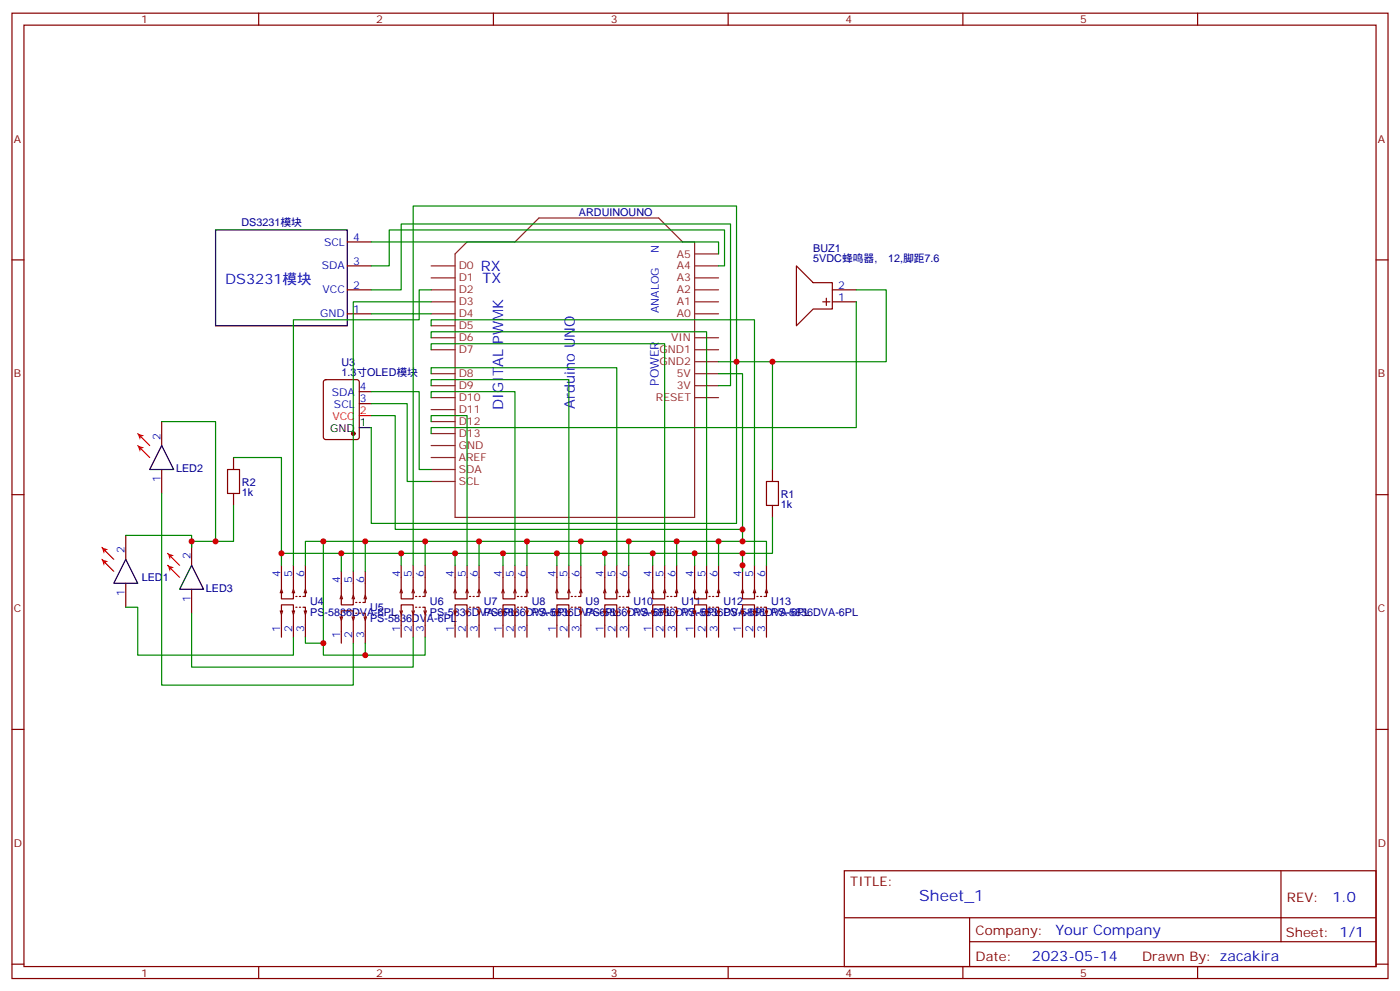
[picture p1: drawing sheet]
<svg xmlns="http://www.w3.org/2000/svg" width="412mm" height="292mm" viewBox="0 0 412 292" stroke-linecap="round" stroke-linejoin="round" font-family="sans-serif">
<g fill="none" stroke="#870000" stroke-width=".35">
<path d="M3.5 3.9h405.4v284.3h-405.4zM7.1 7.4h398.2v277.3h-398.2zM76.2 3.9v3.5M145.3 3.9v3.5M214.5 3.9v3.5M283.6 3.9v3.5M352.8 3.9v3.5M3.5 76.6h3.6M102.3 71.3h7.1M102.3 78.3h7.1M234.6 78.3l4.9 5h5.7v7.7h-5.7l-4.9 5zM405.3 76.6h3.6"/>
<path d="M102.3 85.4h7.1M102.3 92.4h7.1M242.4 88.9h2.1M243.4 87.8v2.2M245.2 85.4h7M245.2 88.9h7M95.5 112l.5-.2h9.1l.7 .5v16.5l-.4 .6-9.4 .1-.7-.5-.1-16.5zM105.8 118.9h3.6M105.8 115.4h3.6M227.5 138.3v3.5M3.5 145.7h3.6M37 157.7v7"/>
<path d="M225.8 141.8h3.5v7.1h-3.5zM227.5 148.9v3.5M405.3 145.7h3.6M37 171.8v7.1M82.5 179.9l.4 1.1M82.9 174.3v2.1h3.5v-2.1M82.9 166.5v7.1l-.4 1M82.9 173.6l.4 1M83.3 179.9l-.4 1.1v6.7M86.1 179.9l.3 1.1M86.4 166.5v7.1l-.3 1M86.4 173.6l.4 1"/>
<path d="M86.8 179.9l-.4 1.1v6.7M87.1 175.7h.4M87.1 178.9h.4M88.2 175.7h.3M88.2 178.9h.3M89.3 178.9h.7v1.4M89.6 179.9l.4 1.1M90 174.3v1.4h-.7M90 166.5v7.1l-.4 1M90 173.6l.3 1M90.3 179.9l-.3 1.1v6.7M100.5 176v2.2h3.6v-2.2"/>
<path d="M100.5 168.3v7l-.3 1.1M100.5 175.3l.4 1.1M104.1 168.3v7l-.4 1.1M104.1 175.3l.3 1.1M104.8 177.4h.3M105.8 177.4h.4M107.6 176v1.4h-.7M107.6 168.3v7l-.4 1.1M107.6 175.3l.3 1.1M117.8 179.9l.4 1.1M118.2 174.3v2.1h3.5v-2.1M118.2 166.5v7.1l-.4 1"/>
<path d="M118.2 173.6l.3 1M118.5 179.9l-.3 1.1v6.7M121.4 179.9l.3 1.1M121.7 166.5v7.1l-.3 1M121.7 173.6l.4 1M122.1 179.9l-.4 1.1v6.7M122.4 175.7h.4M122.4 178.9h.4M123.5 175.7h.3M123.5 178.9h.3M124.5 178.9h.7v1.4M124.9 179.9l.3 1.1"/>
<path d="M125.2 174.3v1.4h-.7M125.2 166.5v7.1l-.3 1M125.2 173.6l.4 1M125.6 179.9l-.4 1.1v6.7M133.7 179.9l.4 1.1M134.1 174.3v2.1h3.5v-2.1M134.1 166.5v7.1l-.4 1M134.1 173.6l.3 1M134.4 179.9l-.3 1.1v6.7M137.2 179.9l.4 1.1M137.6 166.5v7.1l-.4 1M137.6 173.6l.3 1"/>
<path d="M137.9 179.9l-.3 1.1v6.7M138.3 175.7h.3M138.3 178.9h.3M139.3 175.7h.4M139.3 178.9h.4M140.4 178.9h.7v1.4M140.8 179.9l.3 1.1M141.1 174.3v1.4h-.7M141.1 166.5v7.1l-.3 1M141.1 173.6l.4 1M141.5 179.9l-.4 1.1v6.7M147.8 179.9l.4 1.1"/>
<path d="M148.2 174.3v2.1h3.5v-2.1M148.2 166.5v7.1l-.4 1M148.2 173.6l.3 1M148.5 179.9l-.3 1.1v6.7M151.3 179.9l.4 1.1M151.7 166.5v7.1l-.4 1M151.7 173.6l.3 1M152 179.9l-.3 1.1v6.7M152.4 175.7h.4M152.4 178.9h.4M153.5 175.7h.3M153.5 178.9h.3"/>
<path d="M154.5 178.9h.7v1.4M154.9 179.9l.3 1.1M155.2 174.3v1.4h-.7M155.2 166.5v7.1l-.3 1M155.2 173.6l.4 1M155.6 179.9l-.4 1.1v6.7M163.7 179.9l.3 1.1M164 174.3v2.1h3.6v-2.1M164 166.5v7.1l-.3 1M164 173.6l.4 1M164.4 179.9l-.4 1.1v6.7M167.2 179.9l.4 1.1"/>
<path d="M167.6 166.5v7.1l-.4 1M167.6 173.6l.3 1M167.9 179.9l-.3 1.1v6.7M168.3 175.7h.3M168.3 178.9h.3M169.3 175.7h.4M169.3 178.9h.4M170.4 178.9h.7v1.4M170.7 179.9l.4 1.1M171.1 174.3v1.4h-.7M171.1 166.5v7.1l-.4 1M171.1 173.6l.3 1"/>
<path d="M171.4 179.9l-.3 1.1v6.7M177.8 179.9l.4 1.1M178.2 174.3v2.1h3.5v-2.1M178.2 166.5v7.1l-.4 1M178.2 173.6l.3 1M178.5 179.9l-.3 1.1v6.7M181.3 179.9l.4 1.1M181.7 166.5v7.1l-.4 1M181.7 173.6l.3 1M182 179.9l-.3 1.1v6.7M182.4 175.7h.3M182.4 178.9h.3"/>
<path d="M183.4 175.7h.4M183.4 178.9h.4M184.5 178.9h.7v1.4M184.9 179.9l.3 1.1M185.2 174.3v1.4h-.7M185.2 166.5v7.1l-.3 1M185.2 173.6l.4 1M185.6 179.9l-.4 1.1v6.7M191.9 179.9l.4 1.1M192.3 174.3v2.1h3.5v-2.1M192.3 166.5v7.1l-.4 1M192.3 173.6l.3 1"/>
<path d="M192.6 179.9l-.3 1.1v6.7M195.4 179.9l.4 1.1M195.8 166.5v7.1l-.4 1M195.8 173.6l.3 1M196.1 179.9l-.3 1.1v6.7M196.5 175.7h.3M196.5 178.9h.3M197.6 175.7h.3M197.6 178.9h.3M198.6 178.9h.7v1.4M199 179.9l.3 1.1M199.3 174.3v1.4h-.7"/>
<path d="M199.3 166.5v7.1l-.3 1M199.3 173.6l.4 1M199.7 179.9l-.4 1.1v6.7M204.3 179.9l.3 1.1M204.6 174.3v2.1h3.5v-2.1M204.6 166.5v7.1l-.3 1M204.6 173.6l.4 1M205 179.9l-.4 1.1v6.7M207.8 179.9l.3 1.1M208.1 166.5v7.1l-.3 1M208.1 173.6l.4 1M208.5 179.9l-.4 1.1v6.7"/>
<path d="M208.8 175.7h.4M208.8 178.9h.4M209.9 175.7h.4M209.9 178.9h.4M211 178.9h.7v1.4M211.3 179.9l.4 1.1M211.7 174.3v1.4h-.7M211.7 166.5v7.1l-.4 1M211.7 173.6l.3 1M212 179.9l-.3 1.1v6.7M218.4 179.9l.3 1.1M218.7 174.3v2.1h3.5v-2.1"/>
<path d="M218.7 166.5v7.1l-.3 1M218.7 173.6l.4 1M219.1 179.9l-.4 1.1v6.7M221.9 179.9l.3 1.1M222.2 166.5v7.1l-.3 1M222.2 173.6l.4 1M222.6 179.9l-.4 1.1v6.7M223 175.7h.3M223 178.9h.3M224 175.7h.4M224 178.9h.4M225.1 178.9h.7v1.4"/>
<path d="M225.4 179.9l.4 1.1M225.8 174.3v1.4h-.7M225.8 166.5v7.1l-.4 1M225.8 173.6l.3 1M226.1 179.9l-.3 1.1v6.7M82.9 180.3v-2.1h3.5v2.1M100.2 181.7l.3 1M100.5 182v-2.1h3.6v2.1M100.9 181.7l-.4 1v6.7M103.7 181.7l.4 1M104.4 181.7l-.3 1v6.7M104.8 180.6h.3"/>
<path d="M105.8 180.6h.4M106.9 180.6h.7v1.4M107.2 181.7l.4 1M107.9 181.7l-.3 1v6.7M118.2 180.3v-2.1h3.5v2.1M134.1 180.3v-2.1h3.5v2.1M148.2 180.3v-2.1h3.5v2.1M164 180.3v-2.1h3.6v2.1M178.2 180.3v-2.1h3.5v2.1M192.3 180.3v-2.1h3.5v2.1M204.6 180.3v-2.1h3.5v2.1M218.7 180.3v-2.1h3.5v2.1"/>
<path d="M3.5 214.8h3.6M405.3 214.8h3.6M248.7 256.5h156.6v28.2h-156.6zM377.3 256.5v20.9M248.7 270.3h156.5M285.6 277.4h119.6M285.6 270.3v14.1M3.5 284h3.6M76.2 284.7v3.5M145.3 284.7v3.5M214.5 284.7v3.5M283.6 284.7v3.5"/>
<path d="M352.8 284.7v3.5M405.3 284h3.6"/>
</g>
<g fill="none" stroke="#8c2424" stroke-width=".35">
<path d="M127 78.3h7.1M137.6 71.3h14.1l7-7.1h35.3l7.1 7.1h3.5v81.1h-70.5v-77.6zM204.6 78.3h7.1M204.6 74.8h7.1M127 81.8h7.1M127 85.4h7.1M127 88.9h7.1M127 92.4h7.1M127 96h7.1M127 99.5h7.1M204.6 81.8h7.1M204.6 85.4h7.1"/>
<path d="M204.6 88.9h7.1M204.6 92.4h7.1M204.6 99.5h7.1M127 103h7.1M127 110.1h7.1M127 113.6h7.1M127 117.1h7.1M204.6 103h7.1M204.6 110.1h7.1M204.6 113.6h7.1M204.6 117.1h7.1M204.6 106.5h7.1"/>
<path d="M127 120.7h7.1M127 124.2h7.1M127 127.7h7.1M127 131.2h7.1M127 134.8h7.1M127 138.3h7.1M127 141.8h7.1"/>
</g>
<path d="M63.5 67.7h38.8v28.3h-38.8zM105.8 125.9h3.6M37 164.7l3.6 7.1h-7.1z" fill="none" stroke="#000" stroke-width=".35"/>
<circle cx="104.1" cy="127.7" r=".53" fill="#870000" stroke="#870000" stroke-width=".35"/>
<path d="M105.8 122.4h3.6" fill="none" stroke="#f00" stroke-width=".35"/>
<path d="M109.4 71.3h102.3v3.5M109.4 78.3h5.3v-10.6h98.7v10.6h-1.7M109.4 85.4h8.8v-19.4h97v47.6h-3.5M109.4 92.4h12.3v-31.7h95.3v45.8h-5.3M252.2 85.4h8.9v21.1h-44.1v47.7h-107.6v-28.3M252.2 88.9v37h-125.2v1.8M109.4 115.4h14.1v22.9h3.5M109.4 118.9h10.5v22.9h7.1M211.7 110.1h7v45.8h-102.3v-33.5h-7" fill="none" stroke="#008700" stroke-width=".35"/>
<g fill="#f00">
<path d="M30 164.7l1.9 .7-1 .3-.3 .9z"/>
<path d="M30 161.2l1.9 .6-1 .4-.3 .9z"/>
</g>
<g fill="#f00" stroke="#f00" stroke-width=".35">
<path d="M30 164.7l3.5 3.6z"/>
<path d="M30 161.2l3.5 3.5z"/>
</g>
<path d="M47.6 124.2v7M47.6 138.3v7" fill="none" stroke="#870000" stroke-width=".35"/>
<path d="M47.6 131.2l3.6 7.1h-7.1z" fill="none" stroke="#000" stroke-width=".35"/>
<g fill="#f00">
<path d="M40.6 131.2l1.8 .7-.9 .3-.3 .9z"/>
<path d="M40.6 127.7l1.8 .6-.9 .3-.3 1z"/>
</g>
<g fill="#f00" stroke="#f00" stroke-width=".35">
<path d="M40.6 131.2l3.5 3.6z"/>
<path d="M40.6 127.7l3.5 3.5z"/>
</g>
<path d="M56.4 159.5v7M56.4 173.6v7" fill="none" stroke="#870000" stroke-width=".35"/>
<path d="M56.4 166.5l3.6 7.1h-7.1z" fill="none" stroke="#000" stroke-width=".35"/>
<g fill="#f00">
<path d="M49.4 166.5l1.9 .6-1 .3-.3 1z"/>
<path d="M49.4 163l1.9 .6-1 .3-.3 1z"/>
</g>
<g fill="#f00" stroke="#f00" stroke-width=".35">
<path d="M49.4 166.5l3.5 3.5z"/>
<path d="M49.4 163l3.5 3.5z"/>
</g>
<g fill="none" stroke="#008700" stroke-width=".35">
<path d="M127 85.4h-3.5v8.8h-37.1v72.3M127 88.9h-22.9v79.4M127 92.4h-5.3v74.1M127 99.5v-1.8h81.1v68.8M127 96v-1.8h95.2v72.3M127 113.6v-1.8h40.6v54.7M127 110.1v-1.8h54.7v58.2M127 103v-1.8h68.8v65.3M127 117.1v-1.7h24.7v51.1M227.5 106.5v31.8M47.6 124.2h15.9v35.3M68.8 134.8h14.1v28.2"/>
<path d="M127 124.2v-1.8h10.6v44.1M37 157.7h19.4v3.5M47.6 145.3v56.5h56.5v-12.4M68.8 148.9v10.6h-12.4M95.2 159.5v29.9h-5.2v-1.7M107.6 159.5v8.8M125.2 159.5v7M141.1 159.5v7M155.2 159.5v7M171.1 159.5v7M185.2 159.5v7M199.3 159.5v7"/>
<path d="M211.7 159.5v7M218.7 155.9v3.6h-128.7v7M218.7 159.5h7.1v7M227.5 152.4v10.6h-144.6v3.5M37 178.9h3.6v14.1h45.8v-5.3M100.5 163v5.3M118.2 163v3.5M134.1 163v3.5M148.2 163v3.5M164 163v3.5M178.2 163v3.5M192.3 163v3.5"/>
<path d="M204.6 163v3.5M218.7 163v5.3M56.4 180.6v15.9h65.3v-8.8M95.2 189.4v3.6h12.4v-3.6M125.2 187.7v5.3h-17.6"/>
</g>
<path d="M67 138.3h3.6v7h-3.6zM68.8 134.8v3.5M68.8 145.3v3.6" fill="none" stroke="#870000" stroke-width=".35"/>
<g fill="#c00">
<circle cx="217" cy="106.5" r=".88"/>
<circle cx="227.5" cy="106.5" r=".88"/>
<circle cx="100.5" cy="163" r=".88"/>
<circle cx="118.2" cy="163" r=".88"/>
<circle cx="134.1" cy="163" r=".88"/>
<circle cx="148.2" cy="163" r=".88"/>
<circle cx="164" cy="163" r=".88"/>
<circle cx="178.2" cy="163" r=".88"/>
<circle cx="192.3" cy="163" r=".88"/>
<circle cx="218.7" cy="155.9" r=".88"/>
<circle cx="107.6" cy="159.5" r=".88"/>
<circle cx="125.2" cy="159.5" r=".88"/>
<circle cx="141.1" cy="159.5" r=".88"/>
<circle cx="155.2" cy="159.5" r=".88"/>
<circle cx="171.1" cy="159.5" r=".88"/>
<circle cx="185.2" cy="159.5" r=".88"/>
<circle cx="199.3" cy="159.5" r=".88"/>
<circle cx="204.6" cy="163" r=".88"/>
<circle cx="211.7" cy="159.5" r=".88"/>
<circle cx="218.7" cy="163" r=".88"/>
<circle cx="218.7" cy="166.5" r=".88"/>
<circle cx="218.7" cy="159.5" r=".88"/>
<circle cx="95.3" cy="159.5" r=".88"/>
<circle cx="82.9" cy="163" r=".88"/>
<circle cx="56.4" cy="159.5" r=".88"/>
<circle cx="63.5" cy="159.5" r=".88"/>
<circle cx="95.3" cy="189.4" r=".88"/>
<circle cx="107.6" cy="193" r=".88"/>
</g>
<text font-size="4.6" fill="#00f" x="270.8" y="265.5">Sheet_1</text>
<g font-size="4.2" fill="#00f">
<text x="66.4" y="83.6">DS3231模块</text>
<text x="141.7" y="80">RX</text>
<text x="142.1" y="83.5">TX</text>
<text x="148.2" y="120.7" transform="rotate(-90 148.2 120.7)">DIGITAL PWMK</text>
<text x="169.4" y="120.4" transform="rotate(-90 169.4 120.4)">Arduino UNO</text>
<text x="392.5" y="265.7">1.0</text>
<text x="310.9" y="275.3">Your Company</text>
<text x="304" y="283.1">2023-05-14</text>
</g>
<g font-size="3.9" fill="#800">
<text x="250.5" y="261.1">TITLE:</text>
<text x="379.1" y="265.7">REV:</text>
<text x="287.4" y="275.3">Company:</text>
<text x="378.7" y="275.9">Sheet: 1/1</text>
<text x="287.4" y="282.9">Date:</text>
<text x="336.4" y="283">Drawn By: zacakira</text>
</g>
<text font-size="3.5" fill="#00f" x="194" y="113.6" transform="rotate(-90 194 113.6)">POWER</text>
<g font-size="3.2" fill="#800">
<text x="41.6" y="6.9">1</text>
<text x="110.8" y="6.9">2</text>
<text x="179.9" y="6.9">3</text>
<text x="249.1" y="6.9">4</text>
<text x="318.2" y="6.9">5</text>
<text x="4.1" y="42">A</text>
<text x="405.9" y="42">A</text>
<text x="4.1" y="111.1">B</text>
<text x="405.9" y="111.1">B</text>
<text x="4.1" y="180.3">C</text>
<text x="405.9" y="180.3">C</text>
<text x="4.1" y="249.4">D</text>
<text x="405.9" y="249.4">D</text>
<text x="41.6" y="287.7">1</text>
<text x="110.8" y="287.7">2</text>
<text x="179.9" y="287.7">3</text>
<text x="249.1" y="287.7">4</text>
<text x="318.2" y="287.7">5</text>
</g>
<g font-size="3.2" fill="#000080">
<text x="170.5" y="63.6">ARDUINOUNO</text>
<text x="71.1" y="66.6">DS3231模块</text>
<text x="239.6" y="77.3">5VDC蜂鸣器,</text>
<text x="239.6" y="74.2">BUZ1</text>
<text x="261.6" y="77.3">12,脚距7.6</text>
<text x="100.6" y="107.7">U3</text>
<text x="100.6" y="110.8">1.3</text>
<text x="105" y="110.8">寸OLED模块</text>
<text x="51.9" y="139.1">LED2</text>
<text x="71.3" y="143">R2</text>
<text x="71.3" y="146.1">1k</text>
<text x="230" y="149.6">1k</text>
<text x="230" y="146.6">R1</text>
<text x="41.7" y="171.2">LED1</text>
<text x="60.7" y="174.3">LED3</text>
<text x="91.4" y="178.2">U4</text>
<text x="109" y="180">U5</text>
<text x="126.7" y="178.2">U6</text>
<text x="142.5" y="178.2">U7</text>
<text x="156.6" y="178.2">U8</text>
<text x="172.5" y="178.2">U9</text>
<text x="186.6" y="178.2">U10</text>
<text x="200.7" y="178.2">U11</text>
<text x="213.1" y="178.2">U12</text>
<text x="227.2" y="178.2">U13</text>
<text x="91.4" y="181.4">PS-5836DVA-6PL</text>
<text x="109" y="183.2">PS-5836DVA-6PL</text>
<text x="126.6" y="181.4">PS-5836DVA-6PL</text>
<text x="142.5" y="181.4">PS-5836DVA-6PL</text>
<text x="156.6" y="181.4">PS-5836DVA-6PL</text>
<text x="172.5" y="181.4">PS-5836DVA-6PL</text>
<text x="186.6" y="181.4">PS-5836DVA-6PL</text>
<text x="200.7" y="181.4">PS-5836DVA-6PL</text>
<text x="213.1" y="181.4">PS-5836DVA-6PL</text>
<text x="227.2" y="181.4">PS-5836DVA-6PL</text>
</g>
<g font-size="3.2" fill="#00f">
<text x="104.1" y="70.9">4</text>
<text x="95.5" y="72.3">SCL</text>
<text x="104.1" y="78">3</text>
<text x="194.1" y="74.5" transform="rotate(-90 194.1 74.5)">N</text>
<text x="94.8" y="79.4">SDA</text>
<text x="95" y="86.4">VCC</text>
<text x="104.1" y="85">2</text>
<text x="246.9" y="85">2</text>
<text x="246.9" y="88.5">1</text>
<text x="94.3" y="93.5">GND</text>
<text x="104.1" y="92.1">1</text>
<text x="194.1" y="92.2" transform="rotate(-90 194.1 92.2)">ANALOG</text>
<text x="97.7" y="116.8">SDA</text>
<text x="106" y="118.5">3</text>
<text x="106" y="115">4</text>
<text x="98.4" y="120.3">SCL</text>
<text x="47.3" y="129.5" transform="rotate(-90 47.3 129.5)">2</text>
<text x="47.3" y="142.1" transform="rotate(-90 47.3 142.1)">1</text>
<text x="36.7" y="163" transform="rotate(-90 36.7 163)">2</text>
<text x="56.1" y="164.7" transform="rotate(-90 56.1 164.7)">2</text>
<text x="82.5" y="170" transform="rotate(-90 82.5 170)">4</text>
<text x="86.1" y="170" transform="rotate(-90 86.1 170)">5</text>
<text x="89.6" y="170" transform="rotate(-90 89.6 170)">6</text>
<text x="100.2" y="171.8" transform="rotate(-90 100.2 171.8)">4</text>
<text x="103.7" y="171.8" transform="rotate(-90 103.7 171.8)">5</text>
<text x="107.2" y="171.8" transform="rotate(-90 107.2 171.8)">6</text>
<text x="117.8" y="170" transform="rotate(-90 117.8 170)">4</text>
<text x="121.4" y="170" transform="rotate(-90 121.4 170)">5</text>
<text x="124.9" y="170" transform="rotate(-90 124.9 170)">6</text>
<text x="133.7" y="170" transform="rotate(-90 133.7 170)">4</text>
<text x="137.2" y="170" transform="rotate(-90 137.2 170)">5</text>
<text x="140.8" y="170" transform="rotate(-90 140.8 170)">6</text>
<text x="147.8" y="170" transform="rotate(-90 147.8 170)">4</text>
<text x="151.3" y="170" transform="rotate(-90 151.3 170)">5</text>
<text x="154.9" y="170" transform="rotate(-90 154.9 170)">6</text>
<text x="163.7" y="170" transform="rotate(-90 163.7 170)">4</text>
<text x="167.2" y="170" transform="rotate(-90 167.2 170)">5</text>
<text x="170.7" y="170" transform="rotate(-90 170.7 170)">6</text>
<text x="177.8" y="170" transform="rotate(-90 177.8 170)">4</text>
<text x="181.3" y="170" transform="rotate(-90 181.3 170)">5</text>
<text x="184.9" y="170" transform="rotate(-90 184.9 170)">6</text>
<text x="191.9" y="170" transform="rotate(-90 191.9 170)">4</text>
<text x="195.4" y="170" transform="rotate(-90 195.4 170)">5</text>
<text x="199" y="170" transform="rotate(-90 199 170)">6</text>
<text x="204.3" y="170" transform="rotate(-90 204.3 170)">4</text>
<text x="207.8" y="170" transform="rotate(-90 207.8 170)">5</text>
<text x="211.3" y="170" transform="rotate(-90 211.3 170)">6</text>
<text x="218.4" y="170" transform="rotate(-90 218.4 170)">4</text>
<text x="221.9" y="170" transform="rotate(-90 221.9 170)">5</text>
<text x="225.4" y="170" transform="rotate(-90 225.4 170)">6</text>
<text x="36.7" y="175.6" transform="rotate(-90 36.7 175.6)">1</text>
<text x="56.1" y="177.3" transform="rotate(-90 56.1 177.3)">1</text>
<text x="82.5" y="186.2" transform="rotate(-90 82.5 186.2)">1</text>
<text x="86.1" y="186.2" transform="rotate(-90 86.1 186.2)">2</text>
<text x="89.6" y="186.2" transform="rotate(-90 89.6 186.2)">3</text>
<text x="100.2" y="187.9" transform="rotate(-90 100.2 187.9)">1</text>
<text x="103.7" y="187.9" transform="rotate(-90 103.7 187.9)">2</text>
<text x="107.2" y="187.9" transform="rotate(-90 107.2 187.9)">3</text>
<text x="117.8" y="186.2" transform="rotate(-90 117.8 186.2)">1</text>
<text x="121.4" y="186.2" transform="rotate(-90 121.4 186.2)">2</text>
<text x="124.9" y="186.2" transform="rotate(-90 124.9 186.2)">3</text>
<text x="133.7" y="186.2" transform="rotate(-90 133.7 186.2)">1</text>
<text x="137.2" y="186.2" transform="rotate(-90 137.2 186.2)">2</text>
<text x="140.8" y="186.2" transform="rotate(-90 140.8 186.2)">3</text>
<text x="147.8" y="186.2" transform="rotate(-90 147.8 186.2)">1</text>
<text x="151.3" y="186.2" transform="rotate(-90 151.3 186.2)">2</text>
<text x="154.9" y="186.2" transform="rotate(-90 154.9 186.2)">3</text>
<text x="163.7" y="186.2" transform="rotate(-90 163.7 186.2)">1</text>
<text x="167.2" y="186.2" transform="rotate(-90 167.2 186.2)">2</text>
<text x="170.7" y="186.2" transform="rotate(-90 170.7 186.2)">3</text>
<text x="177.8" y="186.2" transform="rotate(-90 177.8 186.2)">1</text>
<text x="181.3" y="186.2" transform="rotate(-90 181.3 186.2)">2</text>
<text x="184.9" y="186.2" transform="rotate(-90 184.9 186.2)">3</text>
<text x="191.9" y="186.2" transform="rotate(-90 191.9 186.2)">1</text>
<text x="195.4" y="186.2" transform="rotate(-90 195.4 186.2)">2</text>
<text x="199" y="186.2" transform="rotate(-90 199 186.2)">3</text>
<text x="204.3" y="186.2" transform="rotate(-90 204.3 186.2)">1</text>
<text x="207.8" y="186.2" transform="rotate(-90 207.8 186.2)">2</text>
<text x="211.3" y="186.2" transform="rotate(-90 211.3 186.2)">3</text>
<text x="218.4" y="186.2" transform="rotate(-90 218.4 186.2)">1</text>
<text x="221.9" y="186.2" transform="rotate(-90 221.9 186.2)">2</text>
<text x="225.4" y="186.2" transform="rotate(-90 225.4 186.2)">3</text>
</g>
<g font-size="3.2" fill="#8d2323">
<text x="199.4" y="75.8">A5</text>
<text x="135.1" y="79.4">D0</text>
<text x="135.1" y="82.9">D1</text>
<text x="199.4" y="79.4">A4</text>
<text x="199.4" y="82.9">A3</text>
<text x="135.1" y="86.4">D2</text>
<text x="135.1" y="90">D3</text>
<text x="199.4" y="86.4">A2</text>
<text x="199.4" y="90">A1</text>
<text x="135.1" y="93.5">D4</text>
<text x="199.4" y="93.5">A0</text>
<text x="135.1" y="97">D5</text>
<text x="135.1" y="100.5">D6</text>
<text x="197.7" y="100.5">VIN</text>
<text x="135.1" y="104.1">D7</text>
<text x="194.3" y="104.1">GND1</text>
<text x="194.3" y="107.6">GND2</text>
<text x="135.1" y="111.1">D8</text>
<text x="199.4" y="111.1">5V</text>
<text x="135.1" y="114.7">D9</text>
<text x="135.1" y="118.2">D10</text>
<text x="193.2" y="118.2">RESET</text>
<text x="199.4" y="114.7">3V</text>
<text x="135.1" y="121.7">D11</text>
<text x="135.1" y="125.2">D12</text>
<text x="135.1" y="128.8">D13</text>
<text x="135.1" y="132.3">GND</text>
<text x="135.1" y="135.8">AREF</text>
<text x="135.1" y="139.3">SDA</text>
<text x="135.1" y="142.9">SCL</text>
</g>
<g font-size="3.2" fill="#f00">
<text x="97.9" y="123.8">VCC</text>
<text x="106" y="122.1">2</text>
</g>
<g font-size="3.2">
<text x="106" y="125.6">1</text>
<text x="97.2" y="127.4">GND</text>
</g>
</svg>
